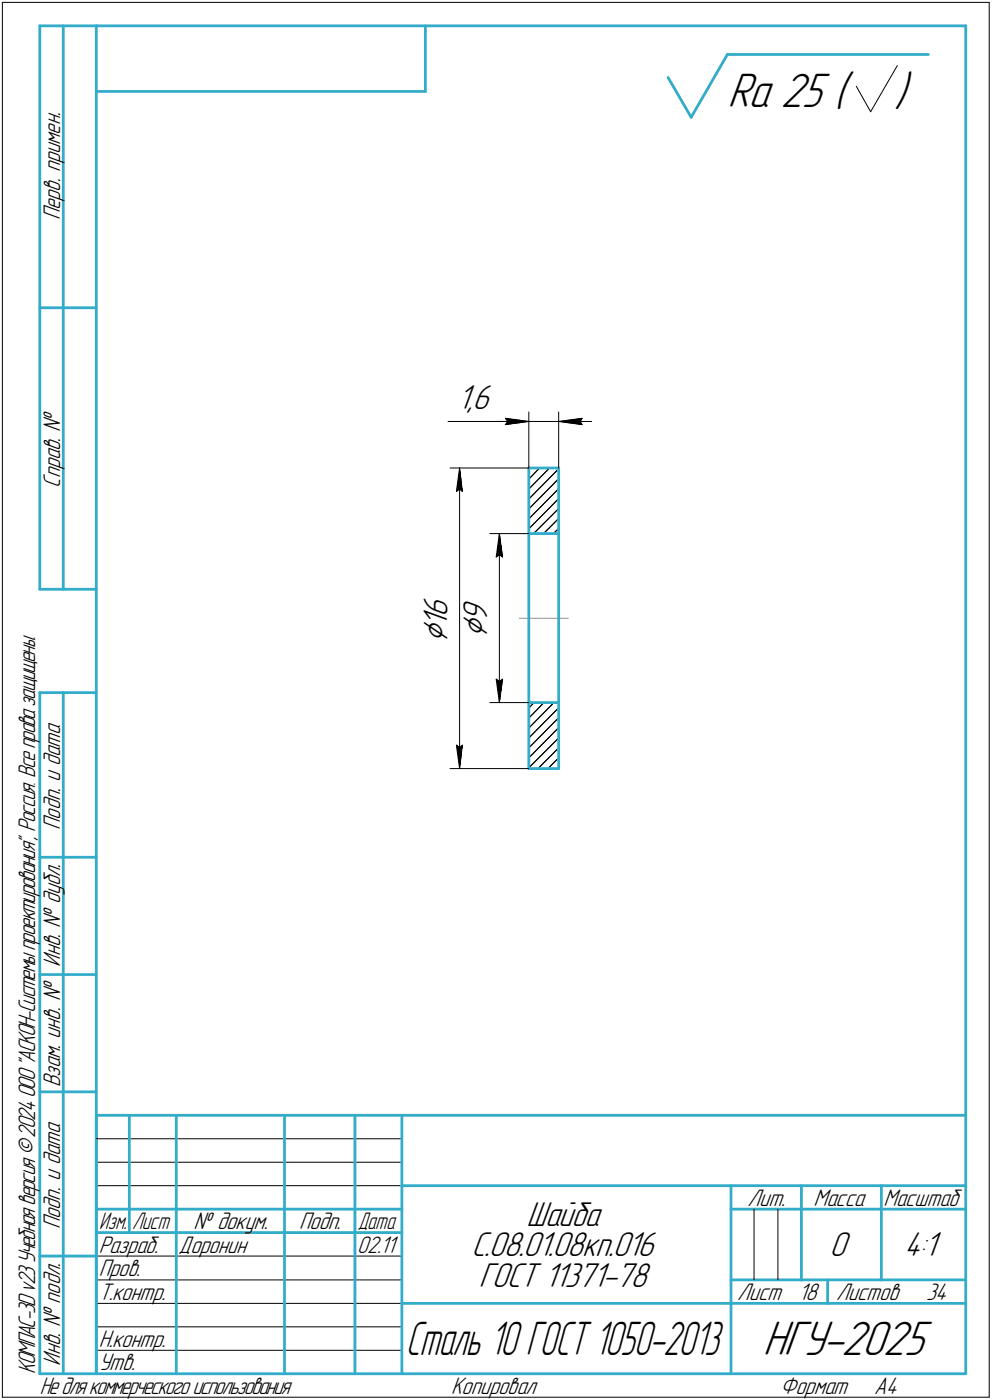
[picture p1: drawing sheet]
<svg xmlns="http://www.w3.org/2000/svg" width="211mm" height="298mm" viewBox="0 0 211 298" stroke-linecap="round" stroke-linejoin="round" font-family="sans-serif">
<g fill="none" stroke="#000" stroke-width=".21">
<path d="M.5 .5v297zM.5 .5h210zM182.2 18.4l3.1 5.4zM190.9 14l-5.6 9.8zM210.5 .5v297zM95.3 89.7h12.2zM95.8 99.7h16.7zM97.8 99.7l.6 4.9zM97.8 99.7l-.7 4.9zM97.8 99.7v64zM105.5 89.7h7zM107.5 89.7h5z"/>
<path d="M107.5 89.1l5 .6zM107.5 89.1l.5 .6zM107.5 90.4l5-.7zM108 89.7l-.5 .7zM112.5 99.8l.2-.1zM112.5 87.7v12zM112.5 89.7h6.4zM114.8 99.7l-2.3 2.3zM116.9 99.7l-4.4 4.4zM118.9 99.8l-6.4 6.5zM118.9 87.7v12zM118.9 89.7l5 .7z"/>
<path d="M118.9 89.7l5-.6zM118.9 89.7h7zM123.4 89.7l.5 .7zM123.9 89.1l-.5 .6zM97.1 104.6l.7-.5zM97.8 104.1l.6 .5zM104.2 113.6h8.3zM105.6 118.6l.7-.5zM106.3 113.6l.6 5zM106.3 118.1l.6 .5zM106.3 113.6l-.7 5zM106.3 113.6v36z"/>
<path d="M113.5 113.6l5.4-5.3zM115.7 113.6l3.2-3.2zM117.8 113.6l1.1-1.1zM118.9 106.2l-6.4 6.4zM118.9 104.1l-6.4 6.4zM118.9 101.9l-6.4 6.5zM97.1 158.7l.7 5zM97.1 158.7l.7 .5zM97.8 159.2l.6-.5zM98.4 158.7l-.6 5zM104.2 149.6h8.3zM105.6 144.6l.7 5z"/>
<path d="M105.6 144.6l.7 .5zM106.3 145.1l.6-.5zM106.9 144.6l-.6 5zM113.6 149.6l-1.1 1.2zM115.7 149.6l-3.2 3.3zM117.9 149.6l-5.4 5.4zM118.9 154.9l-6.4 6.5zM118.9 152.8l-6.4 6.5zM118.9 150.7l-6.4 6.4zM95.8 163.7h16.7zM112.5 163.5l6.4-6.4zM114.5 163.7l4.4-4.4z"/>
<path d="M116.6 163.7l2.3-2.3zM118.7 163.7l.2-.2zM20.5 247.5h65zM20.5 252.5h65zM20.5 242.5h65zM160.4 257.5v15zM165.5 257.5v15zM20.5 267.5h65zM20.5 272.5h65zM20.5 277.5h65zM.5 297.5h210zM20.5 282.5h65z"/>
<path d="M20.5 287.5h65z"/>
</g>
<g fill="none" stroke="#33acca" stroke-width=".59">
<path d="M8.5 5.5v120zM8.5 5.5h12zM13.5 5.5v120zM20.5 5.5v287zM20.5 5.5h185zM20.5 19.5h70zM90.5 5.5v14zM142.2 16.5l4.9 8.5zM154.8 11.6l-7.7 13.4zM154.8 11.6h42.7zM205.5 5.5v287zM8.5 65.5h12z"/>
<path d="M112.5 99.7h6.4zM112.5 99.7v13.9zM118.9 99.7v13.9zM112.5 113.6h6.4zM112.5 113.6v36zM118.9 113.6v36zM8.5 125.5h12zM8.5 147.5v145zM8.5 147.5h12zM13.5 147.5v145zM112.5 149.6v14.1zM112.5 149.6h6.4z"/>
<path d="M118.9 149.6v14.1zM112.5 163.7h6.4zM8.5 182.5h12zM8.5 207.5h12zM8.5 232.5h12zM20.5 237.5h185zM20.5 237.5v55zM27.5 237.5v25zM37.5 237.5v55zM60.5 237.5v55zM75.5 237.5v55zM85.5 237.5v55z"/>
<path d="M20.5 257.5h65zM85.5 252.5h120zM155.5 252.5v40zM155.5 257.5h15zM170.5 252.5v20zM170.5 257.5h35zM187.5 252.5v20zM8.5 267.5h12zM20.5 262.5h65zM85.5 277.5h70zM155.5 277.5h50zM155.5 272.5h50z"/>
<path d="M176.1 272.5v5zM8.5 292.5h12zM20.5 292.5h185z"/>
</g>
<path d="M110.5 131.7h10.4z" fill="none" stroke="#ff8000" stroke-width=".21"/>
<g fill="#fff" stroke="#fff" stroke-width=".21">
<path d="M97.4 81.6h8.1zM97.4 81.7h8.1zM97.4 81.8h8.1zM97.4 81.9h8.1zM97.4 82h8.1zM97.4 82h8.1zM97.4 82.1h8.1zM97.4 82.2h8.1zM97.4 82.3h8.1zM97.4 82.4h8.1zM97.4 82.5h8.1zM97.4 82.5h8.1zM97.4 82.6h8.1zM97.4 82.7h8.1zM97.4 82.8h8.1zM97.4 82.9h8.1zM97.4 83h8.1zM97.4 83.1h8.1zM97.4 83.1h8.1zM97.4 83.2h8.1zM97.4 83.3h8.1zM97.4 83.4h8.1zM97.4 83.5h8.1zM97.4 83.6h8.1zM97.4 83.7h8.1zM97.4 83.7h8.1zM97.4 83.8h8.1zM97.4 83.9h8.1zM97.4 84h8.1zM97.4 84.1h8.1zM97.4 84.2h8.1zM97.4 84.2h8.1zM97.4 84.3h8.1zM97.4 84.4h8.1zM97.4 84.5h8.1zM97.4 84.6h8.1zM97.4 84.7h8.1zM97.4 84.8h8.1zM97.4 84.8h8.1zM97.4 84.9h8.1zM97.4 85h8.1zM97.4 85.1h8.1zM97.4 85.2h8.1zM97.4 85.3h8.1zM97.4 85.3h8.1zM97.4 85.4h8.1zM97.4 85.5h8.1zM97.4 85.6h8.1zM97.4 85.7h8.1zM97.4 85.8h8.1zM97.4 85.9h8.1zM97.4 85.9h8.1zM97.4 86h8.1zM97.4 86.1h8.1zM97.4 86.2h8.1zM97.4 86.3h8.1zM97.4 86.4h8.1zM97.4 86.4h8.1zM97.4 86.5h8.1zM97.4 86.6h8.1zM97.4 86.7h8.1zM97.4 86.8h8.1zM97.4 86.9h8.1zM97.4 87h8.1zM97.4 87h8.1zM97.4 87.1h8.1zM97.4 87.2h8.1zM97.4 87.3h8.1zM97.4 87.4h8.1zM97.4 87.5h8.1zM97.4 87.5h8.1zM97.4 87.6h8.1zM97.4 87.7h8.1zM97.4 87.8h8.1zM97.4 87.9h8.1zM97.4 88h8.1zM97.4 88.1h8.1zM97.4 88.1h8.1zM97.4 88.2h8.1zM97.4 88.3h8.1zM97.4 88.4h8.1zM97.4 88.5h8.1zM97.4 88.6h8.1zM97.4 88.6h8.1z"/>
<path d="M107 88.6h.7zM107 88.6h1.3zM107 88.7h1.9zM107 88.8h2.6zM107 88.9h3.2zM107 89h3.7zM107 89.1h4zM107 89.2h4.2zM107 89.2h4.3zM107 89.3h4.6zM107 89.4h4.8zM107 89.5h4.9zM107 89.6h5.2zM107 89.7h5.4zM107 89.7h5.5zM107 89.8h5.4zM107 89.9h5.2zM107 90h4.9zM107 90.1h4.8zM107 90.2h4.6zM107 90.3h4.3zM107 90.3h4.2zM107 90.4h4zM107 90.5h3.7zM107 90.6h3.1zM107 90.7h2.3zM107 90.8h1.5zM107 90.8h.8z"/>
<path d="M123.8 88.6h.6zM123.2 88.6h1.2zM122.5 88.7h1.9zM121.9 88.8h2.5zM121.3 88.9h3.1zM120.6 89h3.8zM120.5 89.1h3.9zM120.3 89.2h4.1zM120.1 89.2h4.3zM119.9 89.3h4.5zM119.7 89.4h4.7zM119.5 89.5h4.9zM119.3 89.6h5.1zM119.1 89.7h5.3zM118.9 89.7h5.5zM119.1 89.8h5.3zM119.3 89.9h5.1zM119.5 90h4.9zM119.7 90.1h4.7zM119.9 90.2h4.5zM120.1 90.3h4.3zM120.3 90.3h4.1zM120.5 90.4h3.9zM120.6 90.5h3.8zM121.4 90.6h3zM122.2 90.7h2.2zM122.9 90.8h1.5zM123.7 90.8h.7z"/>
<path d="M98 127.4h7.2zM98 127.5h7.2zM98 127.6h7.2zM98 127.7h7.2zM98 127.8h7.2zM98 127.8h7.2zM98 127.9h7.2zM98 128h7.2zM98 128.1h7.2zM98 128.2h7.2zM98 128.3h7.2zM98 128.4h7.2zM98 128.4h7.2zM98 128.5h7.2zM98 128.6h7.2zM98 128.7h7.2zM98 128.8h7.2zM98 128.9h7.2zM98 128.9h7.2zM98 129h7.2zM98 129.1h7.2zM98 129.2h7.2zM98 129.3h7.2zM98 129.4h7.2zM98 129.5h7.2zM98 129.5h7.2zM98 129.6h7.2zM98 129.7h7.2zM98 129.8h7.2zM98 129.9h7.2zM98 130h7.2zM98 130h7.2zM98 130.1h7.2zM98 130.2h7.2zM98 130.3h7.2zM98 130.4h7.2zM98 130.5h7.2zM98 130.6h7.2zM98 130.6h7.2zM98 130.7h7.2zM98 130.8h7.2zM98 130.9h7.2zM98 131h7.2zM98 131.1h7.2zM98 131.1h7.2zM98 131.2h7.2zM98 131.3h7.2zM98 131.4h7.2zM98 131.5h7.2zM98 131.6h7.2zM98 131.7h7.2zM98 131.7h7.2zM98 131.8h7.2zM98 131.9h7.2zM98 132h7.2zM98 132.1h7.2zM98 132.2h7.2zM98 132.2h7.2zM98 132.3h7.2zM98 132.4h7.2zM98 132.5h7.2zM98 132.6h7.2zM98 132.7h7.2zM98 132.8h7.2zM98 132.8h7.2zM98 132.9h7.2zM98 133h7.2zM98 133.1h7.2zM98 133.2h7.2zM98 133.3h7.2zM98 133.3h7.2zM98 133.4h7.2zM98 133.5h7.2zM98 133.6h7.2zM98 133.7h7.2zM98 133.8h7.2zM98 133.9h7.2zM98 133.9h7.2zM98 134h7.2zM98 134.1h7.2zM98 134.2h7.2zM98 134.3h7.2zM98 134.4h7.2zM98 134.5h7.2zM98 134.5h7.2zM98 134.6h7.2zM98 134.7h7.2zM98 134.8h7.2zM98 134.9h7.2zM98 135h7.2zM98 135h7.2zM98 135.1h7.2zM98 135.2h7.2zM98 135.3h7.2zM98 135.4h7.2zM98 135.5h7.2zM98 135.6h7.2zM98 135.6h7.2zM98 135.7h7.2zM98 135.8h7.2z"/>
<path d="M106.2 113.9h.2zM106.2 114h.2zM106.1 114h.4zM106.1 114.1h.4zM106 114.2h.5zM106 114.3h.6zM106 114.4h.6zM105.9 114.5h.8zM105.9 114.6h.8zM105.8 114.6h1zM105.8 114.7h1zM105.7 114.8h1.1zM105.7 114.9h1.1zM105.7 115h1.1zM105.7 115.1h1.2zM105.7 115.1h1.2zM105.6 115.2h1.4zM105.6 115.3h1.4zM105.5 115.4h1.5zM105.5 115.5h1.6zM105.5 115.6h1.6zM105.5 115.7h1.6zM105.5 115.7h1.6zM105.5 115.8h1.6zM105.5 115.9h1.6zM105.5 116h1.6zM105.4 116.1h1.7zM105.4 116.2h1.8zM105.4 116.2h1.8zM105.4 116.3h1.8zM105.4 116.4h1.8zM105.4 116.5h1.8zM105.4 116.6h1.8zM105.3 116.7h1.9zM105.3 116.8h1.9zM105.3 116.8h1.9zM105.3 116.9h2zM105.3 117h2zM105.3 117.1h2zM105.3 117.2h2zM105.2 117.3h2.1zM105.2 117.3h2.1zM105.2 117.4h2.1zM105.2 117.5h2.1zM105.2 117.6h2.1zM105.2 117.7h2.2zM105.2 117.8h2.2zM105.2 117.9h2.2zM105.2 117.9h2.2zM105.2 118h2.2zM105.2 118.1h2.2zM105.2 118.2h2.2zM105.2 118.3h2.2zM105.2 118.4h2.2zM105.2 118.4h2.2zM105.1 118.5h2.3zM105.1 118.6h2.3zM105.1 118.7h2.3zM105.1 118.8h2.3zM105.1 118.9h2.3zM105.1 119h2.3zM105.1 119h2.3z"/>
<path d="M105 144.1h2.4zM105.1 144.2h2.3zM105.1 144.3h2.3zM105.1 144.4h2.3zM105.1 144.4h2.3zM105.1 144.5h2.3zM105.1 144.6h2.3zM105.1 144.7h2.3zM105.2 144.8h2.2zM105.2 144.9h2.2zM105.2 144.9h2.2zM105.2 145h2.2zM105.2 145.1h2.2zM105.2 145.2h2.2zM105.2 145.3h2.2zM105.2 145.4h2.2zM105.2 145.5h2.2zM105.2 145.5h2.2zM105.2 145.6h2.1zM105.2 145.7h2.1zM105.2 145.8h2.1zM105.2 145.9h2.1zM105.2 146h2.1zM105.3 146h2zM105.3 146.1h2zM105.3 146.2h2zM105.3 146.3h2zM105.3 146.4h1.9zM105.3 146.5h1.9zM105.3 146.6h1.9zM105.4 146.6h1.8zM105.4 146.7h1.8zM105.4 146.8h1.8zM105.4 146.9h1.8zM105.4 147h1.8zM105.4 147.1h1.8zM105.4 147.2h1.7zM105.5 147.2h1.6zM105.5 147.3h1.6zM105.5 147.4h1.6zM105.5 147.5h1.6zM105.5 147.6h1.6zM105.5 147.7h1.6zM105.5 147.7h1.6zM105.5 147.8h1.5zM105.6 147.9h1.4zM105.6 148h1.4zM105.7 148.1h1.2zM105.7 148.2h1.2zM105.7 148.3h1.1zM105.7 148.3h1.1zM105.7 148.4h1.1zM105.8 148.5h1zM105.8 148.6h1zM105.9 148.7h.8zM105.9 148.8h.8zM106 148.8h.6zM106 148.9h.6zM106 149h.5zM106.1 149.1h.4zM106.1 149.2h.4zM106.2 149.3h.2zM106.2 149.4h.2z"/>
<path d="M89.5 126.4h7.3zM89.5 126.5h7.3zM89.5 126.6h7.3zM89.5 126.7h7.3zM89.5 126.7h7.3zM89.5 126.8h7.3zM89.5 126.9h7.3zM89.5 127h7.3zM89.5 127.1h7.3zM89.5 127.2h7.3zM89.5 127.3h7.3zM89.5 127.3h7.3zM89.5 127.4h7.3zM89.5 127.5h7.3zM89.5 127.6h7.3zM89.5 127.7h7.3zM89.5 127.8h7.3zM89.5 127.8h7.3zM89.5 127.9h7.3zM89.5 128h7.3zM89.5 128.1h7.3zM89.5 128.2h7.3zM89.5 128.3h7.3zM89.5 128.4h7.3zM89.5 128.4h7.3zM89.5 128.5h7.3zM89.5 128.6h7.3zM89.5 128.7h7.3zM89.5 128.8h7.3zM89.5 128.9h7.3zM89.5 128.9h7.3zM89.5 129h7.3zM89.5 129.1h7.3zM89.5 129.2h7.3zM89.5 129.3h7.3zM89.5 129.4h7.3zM89.5 129.5h7.3zM89.5 129.5h7.3zM89.5 129.6h7.3zM89.5 129.7h7.3zM89.5 129.8h7.3zM89.5 129.9h7.3zM89.5 130h7.3zM89.5 130h7.3zM89.5 130.1h7.3zM89.5 130.2h7.3zM89.5 130.3h7.3zM89.5 130.4h7.3zM89.5 130.5h7.3zM89.5 130.6h7.3zM89.5 130.6h7.3zM89.5 130.7h7.3zM89.5 130.8h7.3zM89.5 130.9h7.3zM89.5 131h7.3zM89.5 131.1h7.3zM89.5 131.1h7.3zM89.5 131.2h7.3zM89.5 131.3h7.3zM89.5 131.4h7.3zM89.5 131.5h7.3zM89.5 131.6h7.3zM89.5 131.7h7.3zM89.5 131.7h7.3zM89.5 131.8h7.3zM89.5 131.9h7.3zM89.5 132h7.3zM89.5 132.1h7.3zM89.5 132.2h7.3zM89.5 132.2h7.3zM89.5 132.3h7.3zM89.5 132.4h7.3zM89.5 132.5h7.3zM89.5 132.6h7.3zM89.5 132.7h7.3zM89.5 132.8h7.3zM89.5 132.8h7.3zM89.5 132.9h7.3zM89.5 133h7.3zM89.5 133.1h7.3zM89.5 133.2h7.3zM89.5 133.3h7.3zM89.5 133.3h7.3zM89.5 133.4h7.3zM89.5 133.5h7.3zM89.5 133.6h7.3zM89.5 133.7h7.3zM89.5 133.8h7.3zM89.5 133.9h7.3zM89.5 133.9h7.3zM89.5 134h7.3zM89.5 134.1h7.3zM89.5 134.2h7.3zM89.5 134.3h7.3zM89.5 134.4h7.3zM89.5 134.5h7.3zM89.5 134.5h7.3zM89.5 134.6h7.3zM89.5 134.7h7.3zM89.5 134.8h7.3zM89.5 134.9h7.3zM89.5 135h7.3zM89.5 135h7.3zM89.5 135.1h7.3zM89.5 135.2h7.3zM89.5 135.3h7.3zM89.5 135.4h7.3zM89.5 135.5h7.3zM89.5 135.6h7.3zM89.5 135.6h7.3zM89.5 135.7h7.3zM89.5 135.8h7.3zM89.5 135.9h7.3zM89.5 136h7.3zM89.5 136.1h7.3zM89.5 136.1h7.3zM89.5 136.2h7.3zM89.5 136.3h7.3zM89.5 136.4h7.3zM89.5 136.5h7.3zM89.5 136.6h7.3zM89.5 136.7h7.3zM89.5 136.7h7.3zM89.5 136.8h7.3z"/>
<path d="M96.5 158.2h2.5zM96.6 158.2h2.4zM96.6 158.3h2.4zM96.6 158.4h2.4zM96.6 158.5h2.4zM96.6 158.6h2.4zM96.6 158.7h2.4zM96.6 158.7h2.4zM96.7 158.8h2.2zM96.7 158.9h2.2zM96.7 159h2.2zM96.7 159.1h2.2zM96.7 159.2h2.2zM96.7 159.3h2.2zM96.7 159.3h2.2zM96.8 159.4h2zM96.8 159.5h2zM96.8 159.6h2zM96.8 159.7h2zM96.8 159.8h2zM96.8 159.9h2zM96.8 159.9h2zM96.8 160h1.9zM96.9 160.1h1.8zM96.9 160.2h1.8zM96.9 160.3h1.8zM96.9 160.4h1.8zM96.9 160.4h1.8zM96.9 160.5h1.8zM96.9 160.6h1.8zM96.9 160.7h1.7zM96.9 160.8h1.7zM96.9 160.9h1.7zM96.9 161h1.7zM96.9 161h1.7zM96.9 161.1h1.7zM96.9 161.2h1.7zM97 161.3h1.6zM97 161.4h1.6zM97 161.5h1.6zM97 161.5h1.6zM97 161.6h1.6zM97 161.7h1.6zM97 161.8h1.6zM97 161.9h1.5zM97.1 162h1.4zM97.1 162.1h1.4zM97.2 162.1h1.2zM97.2 162.2h1.2zM97.3 162.3h1.1zM97.3 162.4h1zM97.3 162.5h1zM97.4 162.6h.8zM97.4 162.6h.8zM97.5 162.7h.7zM97.5 162.8h.6zM97.5 162.9h.6zM97.5 163h.6zM97.5 163.1h.5zM97.6 163.2h.4zM97.6 163.2h.4zM97.7 163.3h.3zM97.7 163.4h.3z"/>
<path d="M97.7 99.9h.3zM97.7 100h.3zM97.6 100.1h.4zM97.6 100.2h.4zM97.5 100.2h.5zM97.5 100.3h.6zM97.5 100.4h.6zM97.5 100.5h.6zM97.5 100.6h.7zM97.4 100.7h.8zM97.4 100.8h.8zM97.3 100.8h1zM97.3 100.9h1zM97.3 101h1.1zM97.2 101.1h1.2zM97.2 101.2h1.2zM97.1 101.3h1.4zM97.1 101.3h1.4zM97 101.4h1.5zM97 101.5h1.6zM97 101.6h1.6zM97 101.7h1.6zM97 101.8h1.6zM97 101.9h1.6zM97 101.9h1.6zM97 102h1.6zM96.9 102.1h1.7zM96.9 102.2h1.7zM96.9 102.3h1.7zM96.9 102.4h1.7zM96.9 102.4h1.7zM96.9 102.5h1.7zM96.9 102.6h1.7zM96.9 102.7h1.8zM96.9 102.8h1.8zM96.9 102.9h1.8zM96.9 103h1.8zM96.9 103h1.8zM96.9 103.1h1.8zM96.9 103.2h1.8zM96.8 103.3h1.9zM96.8 103.4h2zM96.8 103.5h2zM96.8 103.5h2zM96.8 103.6h2zM96.8 103.7h2zM96.8 103.8h2zM96.8 103.9h2zM96.7 104h2.2zM96.7 104.1h2.2zM96.7 104.1h2.2zM96.7 104.2h2.2zM96.7 104.3h2.2zM96.7 104.4h2.2zM96.7 104.5h2.2zM96.6 104.6h2.4zM96.6 104.6h2.4zM96.6 104.7h2.4zM96.6 104.8h2.4zM96.6 104.9h2.4zM96.6 105h2.4zM96.6 105.1h2.4z"/>
</g>
<g fill="#000" stroke="#000" stroke-width=".21">
<path d="M97.8 100.4h.2zM97.8 100.5h.2zM97.8 100.6h.2zM97.8 100.7h.2zM97.8 100.8h.2zM97.8 100.8h.2zM97.8 100.9h.2zM97.8 101h.2zM97.8 101.1h.2zM97.8 101.2h.2zM97.8 101.3h.2zM97.8 101.3h.2zM97.8 101.4h.2zM97.8 101.5h.2zM97.8 101.6h.2zM97.8 101.7h.2zM97.8 101.8h.2zM97.8 101.9h.3zM97.8 101.9h.3zM97.8 102h.3zM97.8 102.1h.3zM97.8 102.2h.3zM97.8 102.3h.3zM97.8 102.4h.3zM97.8 102.4h.3zM97.8 102.5h.4zM97.8 102.6h.4zM97.8 102.7h.4zM97.8 102.8h.4zM97.8 102.9h.4zM97.8 103h.4zM97.8 103h.4zM97.8 103.1h.4zM97.8 103.2h.4zM97.8 103.3h.5zM97.8 103.4h.5zM97.8 103.5h.5zM97.8 103.5h.5zM97.8 103.6h.5zM97.8 103.7h.5zM97.8 103.8h.5zM97.8 103.9h.5zM97.8 104h.6zM97.8 104.1h.6zM97.8 104.1h.6zM98 104.2h.4zM98 104.3h.4zM98.1 104.4h.3zM98.2 104.5h.2z"/>
<path d="M107.6 89.2h.6zM107.7 89.2h1.1zM107.8 89.3h1.7zM107.8 89.4h2.3zM107.9 89.5h2.8zM107.9 89.6h3.4zM108 89.7h3.9z"/>
<path d="M108 89.7h4.5zM108 89.8h3.9zM107.9 89.9h3.4zM107.9 90h2.8zM107.8 90.1h2.3zM107.8 90.2h1.7zM107.7 90.3h1.1zM107.6 90.3h.6z"/>
<path d="M118.9 89.7h4.5zM119.5 89.8h4zM120.1 89.9h3.5zM120.8 90h2.8zM121.4 90.1h2.3zM122 90.2h1.8zM122.7 90.3h1.1zM123.3 90.3h.6z"/>
<path d="M123.3 89.2h.6zM122.7 89.2h1.1zM122 89.3h1.8zM121.4 89.4h2.3zM120.8 89.5h2.8zM120.1 89.6h3.5zM119.5 89.7h4z"/>
<path d="M97.6 100.9h.2zM97.6 101h.2zM97.6 101.1h.2zM97.6 101.2h.2zM97.6 101.3h.2zM97.6 101.3h.2zM97.6 101.4h.2zM97.6 101.5h.2zM97.5 101.6h.3zM97.5 101.7h.3zM97.5 101.8h.3zM97.5 101.9h.3zM97.5 101.9h.3zM97.5 102h.3zM97.5 102.1h.3zM97.5 102.2h.3zM97.5 102.3h.3zM97.5 102.4h.3zM97.5 102.4h.3zM97.5 102.5h.3zM97.5 102.6h.3zM97.5 102.7h.3zM97.4 102.8h.4zM97.4 102.9h.4zM97.4 103h.4zM97.4 103h.4zM97.4 103.1h.4zM97.4 103.2h.4zM97.4 103.3h.4zM97.4 103.4h.4zM97.3 103.5h.5zM97.3 103.5h.5zM97.3 103.6h.5zM97.3 103.7h.5zM97.3 103.8h.5zM97.3 103.9h.5zM97.3 104h.5zM97.2 104.1h.6zM97.2 104.1h.6zM97.2 104.2h.5zM97.2 104.3h.4zM97.2 104.4h.3zM97.2 104.5h.2z"/>
<path d="M106.1 114.9h.2zM106.1 115h.2zM106.1 115.1h.2zM106.1 115.1h.2zM106.1 115.2h.2zM106.1 115.3h.2zM106.1 115.4h.2zM106.1 115.5h.2zM106 115.6h.3zM106 115.7h.3zM106 115.7h.3zM106 115.8h.3zM106 115.9h.3zM106 116h.3zM106 116.1h.3zM105.9 116.2h.4zM105.9 116.2h.4zM105.9 116.3h.4zM105.9 116.4h.4zM105.9 116.5h.4zM105.9 116.6h.4zM105.9 116.7h.4zM105.8 116.8h.5zM105.8 116.8h.5zM105.8 116.9h.5zM105.8 117h.5zM105.8 117.1h.5zM105.8 117.2h.5zM105.8 117.3h.5zM105.8 117.3h.5zM105.7 117.4h.6zM105.7 117.5h.6zM105.7 117.6h.6zM105.7 117.7h.6zM105.7 117.8h.6zM105.7 117.9h.6zM105.7 117.9h.6zM105.7 118h.6zM105.7 118.1h.6zM105.7 118.2h.5zM105.7 118.3h.4zM105.7 118.4h.2zM105.7 118.4h.1z"/>
<path d="M106.3 114.3h.1zM106.3 114.4h.1zM106.3 114.5h.1zM106.3 114.6h.1zM106.3 114.6h.1zM106.3 114.7h.1zM106.3 114.8h.1zM106.3 114.9h.2zM106.3 115h.2zM106.3 115.1h.2zM106.3 115.1h.2zM106.3 115.2h.2zM106.3 115.3h.2zM106.3 115.4h.2zM106.3 115.5h.2zM106.3 115.6h.3zM106.3 115.7h.3zM106.3 115.7h.3zM106.3 115.8h.3zM106.3 115.9h.3zM106.3 116h.3zM106.3 116.1h.3zM106.3 116.2h.4zM106.3 116.2h.4zM106.3 116.3h.4zM106.3 116.4h.4zM106.3 116.5h.4zM106.3 116.6h.4zM106.3 116.7h.4zM106.3 116.8h.5zM106.3 116.8h.5zM106.3 116.9h.5zM106.3 117h.5zM106.3 117.1h.5zM106.3 117.2h.5zM106.3 117.3h.5zM106.3 117.3h.5zM106.3 117.4h.5zM106.3 117.5h.5zM106.3 117.6h.5zM106.3 117.7h.5zM106.3 117.8h.5zM106.3 117.9h.5zM106.3 117.9h.5zM106.3 118h.6zM106.3 118.1h.6zM106.4 118.2h.5zM106.5 118.3h.4zM106.6 118.4h.3zM106.8 118.4h.1z"/>
<path d="M97.2 158.8h.2zM97.2 158.9h.3zM97.2 159h.4zM97.2 159.1h.5zM97.2 159.2h.6zM97.2 159.3h.6zM97.3 159.3h.5zM97.3 159.4h.5zM97.3 159.5h.5zM97.3 159.6h.5zM97.3 159.7h.5zM97.3 159.8h.5zM97.3 159.9h.5zM97.4 159.9h.4zM97.4 160h.4zM97.4 160.1h.4zM97.4 160.2h.4zM97.4 160.3h.4zM97.4 160.4h.4zM97.4 160.4h.4zM97.4 160.5h.4zM97.5 160.6h.3zM97.5 160.7h.3zM97.5 160.8h.3zM97.5 160.9h.3zM97.5 161h.3zM97.5 161h.3zM97.5 161.1h.3zM97.5 161.2h.3zM97.5 161.3h.3zM97.5 161.4h.3zM97.5 161.5h.3zM97.5 161.5h.3zM97.5 161.6h.3zM97.5 161.7h.3zM97.6 161.8h.2zM97.6 161.9h.2zM97.6 162h.2zM97.6 162.1h.2zM97.6 162.1h.2zM97.6 162.2h.2zM97.6 162.3h.2zM97.6 162.4h.2z"/>
<path d="M98.2 158.8h.2zM98.1 158.9h.3zM98 159h.4zM98 159.1h.4zM97.8 159.2h.6zM97.8 159.3h.6zM97.8 159.3h.6zM97.8 159.4h.5zM97.8 159.5h.5zM97.8 159.6h.5zM97.8 159.7h.5zM97.8 159.8h.5zM97.8 159.9h.5zM97.8 159.9h.5zM97.8 160h.5zM97.8 160.1h.4zM97.8 160.2h.4zM97.8 160.3h.4zM97.8 160.4h.4zM97.8 160.4h.4zM97.8 160.5h.4zM97.8 160.6h.4zM97.8 160.7h.4zM97.8 160.8h.4zM97.8 160.9h.3zM97.8 161h.3zM97.8 161h.3zM97.8 161.1h.3zM97.8 161.2h.3zM97.8 161.3h.3zM97.8 161.4h.3zM97.8 161.5h.3zM97.8 161.5h.2zM97.8 161.6h.2zM97.8 161.7h.2zM97.8 161.8h.2zM97.8 161.9h.2zM97.8 162h.2zM97.8 162.1h.2zM97.8 162.1h.2zM97.8 162.2h.2zM97.8 162.3h.2zM97.8 162.4h.2zM97.8 162.5h.2zM97.8 162.6h.2zM97.8 162.6h.2zM97.8 162.7h.2zM97.8 162.8h.2zM97.8 162.9h.2z"/>
<path d="M105.7 144.8h.1zM105.7 144.9h.2zM105.7 144.9h.4zM105.7 145h.5zM105.7 145.1h.6zM105.7 145.2h.6zM105.7 145.3h.6zM105.7 145.4h.6zM105.7 145.5h.6zM105.7 145.5h.6zM105.7 145.6h.6zM105.7 145.7h.6zM105.7 145.8h.6zM105.8 145.9h.5zM105.8 146h.5zM105.8 146h.5zM105.8 146.1h.5zM105.8 146.2h.5zM105.8 146.3h.5zM105.8 146.4h.5zM105.8 146.5h.5zM105.9 146.6h.4zM105.9 146.6h.4zM105.9 146.7h.4zM105.9 146.8h.4zM105.9 146.9h.4zM105.9 147h.4zM105.9 147.1h.4zM106 147.2h.3zM106 147.2h.3zM106 147.3h.3zM106 147.4h.3zM106 147.5h.3zM106 147.6h.3zM106 147.7h.3zM106.1 147.7h.2zM106.1 147.8h.2zM106.1 147.9h.2zM106.1 148h.2zM106.1 148.1h.2zM106.1 148.2h.2zM106.1 148.3h.2zM106.1 148.3h.2z"/>
<path d="M106.8 144.8h.1zM106.6 144.9h.3zM106.5 144.9h.4zM106.4 145h.5zM106.3 145.1h.6zM106.3 145.2h.6zM106.3 145.3h.5zM106.3 145.4h.5zM106.3 145.5h.5zM106.3 145.5h.5zM106.3 145.6h.5zM106.3 145.7h.5zM106.3 145.8h.5zM106.3 145.9h.5zM106.3 146h.5zM106.3 146h.5zM106.3 146.1h.5zM106.3 146.2h.5zM106.3 146.3h.5zM106.3 146.4h.5zM106.3 146.5h.5zM106.3 146.6h.4zM106.3 146.6h.4zM106.3 146.7h.4zM106.3 146.8h.4zM106.3 146.9h.4zM106.3 147h.4zM106.3 147.1h.4zM106.3 147.2h.3zM106.3 147.2h.3zM106.3 147.3h.3zM106.3 147.4h.3zM106.3 147.5h.3zM106.3 147.6h.3zM106.3 147.7h.3zM106.3 147.7h.2zM106.3 147.8h.2zM106.3 147.9h.2zM106.3 148h.2zM106.3 148.1h.2zM106.3 148.2h.2zM106.3 148.3h.2zM106.3 148.3h.2zM106.3 148.4h.1zM106.3 148.5h.1zM106.3 148.6h.1zM106.3 148.7h.1zM106.3 148.8h.1zM106.3 148.8h.1zM106.3 148.9h.1z"/>
</g>
<g font-size="10.9">
<text x="154.8" y="22.8">Ra 25 (</text>
<text x="190.3" y="22.8">)</text>
<text x="162.3" y="288.5">НГУ-2025</text>
</g>
<text font-size="10.7" x="86.3" y="288.5">Сталь 10 ГОСТ 1050-2013</text>
<g font-size="8.5">
<text x="95.2" y="136.9" transform="rotate(-90 95.2 136.9)">⌀</text>
<text x="103.7" y="135.9" transform="rotate(-90 103.7 135.9)">⌀</text>
</g>
<g font-size="7.8">
<text x="97.3" y="87.2">1,6</text>
<text x="95.2" y="131.4" transform="rotate(-90 95.2 131.4)">6</text>
<text x="95.2" y="133.5" transform="rotate(-90 95.2 133.5)">1</text>
<text x="103.7" y="132.4" transform="rotate(-90 103.7 132.4)">9</text>
<text x="112" y="261.1">Шайба</text>
<text x="100.3" y="267.5">C.08.01.08кп.016</text>
<text x="176.5" y="267.5">0</text>
<text x="192.4" y="267.5">4:1</text>
<text x="101.9" y="274">ГОСТ 11371-78</text>
</g>
<g font-size="5.4">
<text x="12.8" y="46.9" transform="rotate(-90 12.8 46.9)">Перв. примен.</text>
<text x="12.8" y="103.8" transform="rotate(-90 12.8 103.8)">Справ. №</text>
<text x="12.8" y="176.7" transform="rotate(-90 12.8 176.7)">Подп. и дата</text>
<text x="12.8" y="205.8" transform="rotate(-90 12.8 205.8)">Инв. № дубл.</text>
<text x="12.8" y="231.6" transform="rotate(-90 12.8 231.6)">Взам. инв. №</text>
<text x="159.1" y="256.8">Лит.</text>
<text x="173.1" y="256.8">Масса</text>
<text x="188" y="256.8">Масштаб</text>
<text x="12.8" y="261.7" transform="rotate(-90 12.8 261.7)">Подп. и дата</text>
<text x="41.2" y="261.8">№ докум.</text>
<text x="63.6" y="261.8">Подп.</text>
<text x="21" y="266.8">Разраб.</text>
<text x="38" y="266.8">Доронин</text>
<text x="76" y="266.8">02.11</text>
<text x="21" y="271.8">Пров.</text>
<text x="21" y="276.8">Т.контр.</text>
<text x="156.9" y="276.8">Лист</text>
<text x="169.9" y="276.8">18</text>
<text x="177.9" y="276.8">Листов</text>
<text x="197.1" y="276.8">34</text>
<text x="21" y="286.8">Н.контр.</text>
<text x="7.5" y="292.5" transform="rotate(-90 7.5 292.5)">КОМПАС-3Dv23Учебнаяверсия©2024ООО&quot;АСКОН-Системыпроектирования&quot;, Россия. Всеправазащищены.</text>
<text x="12.8" y="290.8" transform="rotate(-90 12.8 290.8)">Инв. № подл.</text>
<text x="21" y="291.8">Утв.</text>
<text x="8.5" y="296.7">Недлякоммерческогоиспользования</text>
<text x="96" y="296.8">Копировал</text>
<text x="166" y="296.8">Формат</text>
<text x="186" y="296.8">A4</text>
</g>
<g font-size="5.3">
<text x="21.1" y="261.8">Изм.</text>
<text x="28.1" y="261.8">Лист</text>
<text x="76.1" y="261.8">Дата</text>
</g>
</svg>
